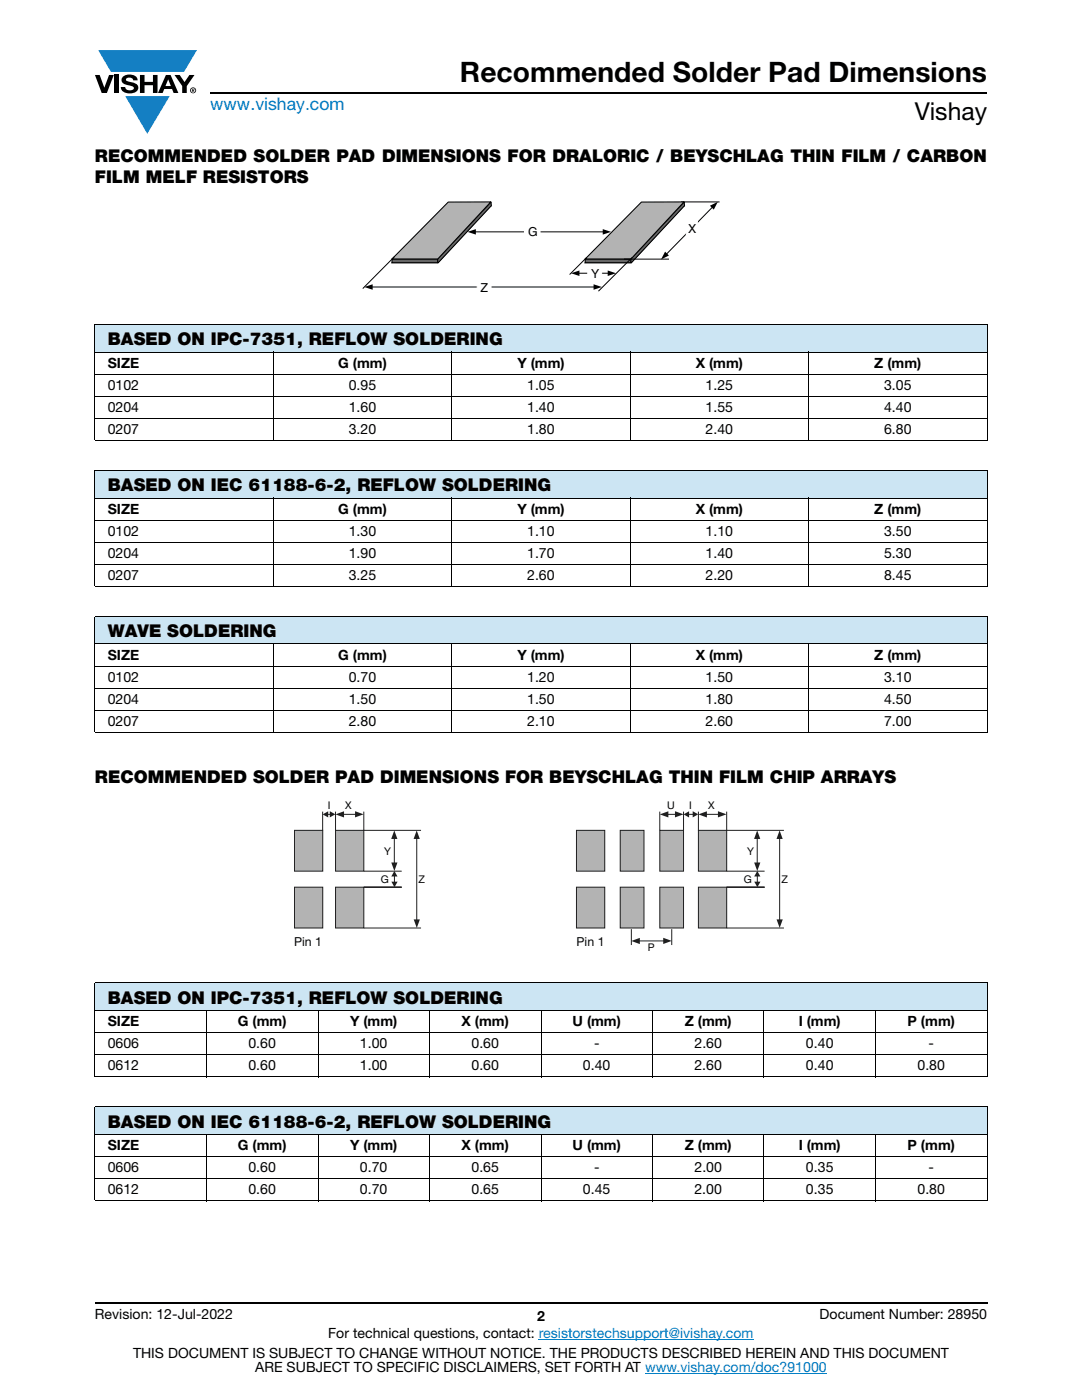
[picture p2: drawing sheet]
<svg xmlns="http://www.w3.org/2000/svg" width="216mm" height="279mm" viewBox="0 0 216 279" stroke-linecap="round" stroke-linejoin="round" font-family="sans-serif">
<g fill="#147fc3">
<path d="M19.6 10h19.7l-2.6 4.3h-1.1h-13.5z"/>
<path d="M25 19.2h8.9l-4.5 7.5z"/>
</g>
<g fill="#000">
<path d="M18.9 15h1l.9 2.5 1-2.5h.9l-1.4 3.6h-1zM22.9 15h.9v3.6h-.9zM24.6 15.3a2.1 2.1 0 0 1 2.8 .3l.1 .4h-.9a.79 .79 0 0 0-.7-.5 .79 .79 0 0 0-.8 .4l.3 .3 1 .2a1.08 1.08 0 0 1 1.2 1 1.08 1.08 0 0 1-1.1 1.2 1.73 1.73 0 0 1-2.4-1.2h.9a.96 .96 0 0 0 .8 .6 .96 .96 0 0 0 .9-.4 1.31 1.31 0 0 0-1.2-.6 1.03 1.03 0 0 1-1.1-.6 1.03 1.03 0 0 1 .2-1.1zM27.9 15h.9v1.3h1.7v-1.3h.9v3.6h-.9v-1.6h-1.7v1.6h-.9zM34.8 15h1.1l.9 1.4 1-1.4h1l-1.5 2.2v1.4h-.9v-1.4z"/>
<path d="M33.6 15.9l.5 1.3h-1.1zM33.1 15l-1.6 3.6h1l.3-.8h1.5l.3 .8h1l-1.6-3.6z"/>
<path d="M38.4 17.8h.2v.2h-.2zM38.3 17.7v.7h.1v-.3l.4 .3-.2-.3 .2-.2-.1-.2z"/>
<path d="M38.1 18a.46 .46 0 0 1 .9 0 .46 .46 0 0 1-.9 0zM37.9 18a.6 .6 0 0 0 1.2 0 .6 .6 0 0 0-1.2 0z"/>
</g>
<path d="M42 18.6h155M18.9 260h178.1" fill="none" stroke="#000" stroke-width=".36"/>
<path d="M107.5 267.3h42.9M128.7 274h36.3" fill="none" stroke="#007ec4" stroke-width=".2"/>
<g fill="#cce5f3">
<path d="M18.9 64.7h178.1v5.6h-178.1z"/>
<path d="M18.9 93.9h178.1v5.5h-178.1z"/>
<path d="M18.9 123h178.1v5.5h-178.1z"/>
<path d="M18.9 196.2h178.1v5.5h-178.1z"/>
<path d="M18.9 220.9h178.1v5.5h-178.1z"/>
</g>
<g fill="none" stroke="#000" stroke-width=".2">
<path d="M115.4 54.5h6.2M117.1 51.4l-3.4 3.4M135.9 40.3h7.7M142.2 41.3l-9.3 9.5M18.9 64.7h178.1M18.9 70.3h178.1M18.9 74.7h178.1M18.9 79.1h178.1M18.9 64.8v23M54.5 70.2v17.8M90.1 70.2v17.8M125.8 70.2v17.8"/>
<path d="M161.4 70.2v17.8M197 64.8v23M18.9 83.5h178.1M18.9 87.9h178.1M18.9 93.9h178.1M18.9 99.4h178.1M18.9 94v22.9M54.5 99.3v17.8M90.1 99.3v17.8M125.8 99.3v17.8M161.4 99.3v17.8M197 94v22.9"/>
<path d="M18.9 103.8h178.1M18.9 108.2h178.1M18.9 112.6h178.1M18.9 117h178.1M18.9 123h178.1M18.9 128.5h178.1M18.9 132.9h178.1M18.9 137.4h178.1M18.9 123.1v23M54.5 128.4v17.9M90.1 128.4v17.9M125.8 128.4v17.9"/>
<path d="M161.4 128.4v17.9M197 123.1v23M18.9 141.8h178.1M18.9 146.2h178.1M18.9 196.2h178.1M18.9 196.3v18.5M197 196.3v18.5M18.9 201.7h178.1M18.9 206.1h178.1M18.9 210.5h178.1M18.9 214.9h178.1M41.2 201.6v13.4"/>
<path d="M63.5 201.6v13.4M85.7 201.6v13.4M107.9 201.6v13.4M130.2 201.6v13.4M152.4 201.6v13.4M174.7 201.6v13.4M18.9 220.9h178.1M18.9 226.4h178.1M18.9 230.8h178.1M18.9 235.2h178.1M18.9 239.6h178.1M18.9 221v18.5"/>
<path d="M41.2 226.3v13.4M63.5 226.3v13.4M85.7 226.3v13.4M107.9 226.3v13.4M130.2 226.3v13.4M152.4 226.3v13.4M174.7 226.3v13.4M197 221v18.5"/>
</g>
<path d="M113.9 54.5l1.7-.5v1.1zM121.3 54l1.6 .5-1.6 .6zM132.7 50.2l.8 .8-1.6 .8zM141.7 41.1l1.5-.8-.8 1.5z" fill="#000"/>
<path d="M117.3 54.1h2.7v.7h-2.7z" fill-rule="evenodd" fill="#fff"/>
<path d="M117.3 54.1h2.7v.7h-2.7z" fill="none" stroke="#fff" stroke-width=".2"/>
<path d="M137 44.2h2.2v2.7h-2.3z" fill-rule="evenodd" fill="#fff"/>
<path d="M137 44.2h2.2v2.7h-2.3z" fill="none" stroke="#fff" stroke-width=".2"/>
<path d="M89.4 41.1h8.6l-10.6 11.3h-9.2z" fill="none" stroke="#000" stroke-width=".2"/>
<path d="M78.2 51.7h9.1v.7h-9.1z" fill="#666"/>
<path d="M78.2 51.7h9.1v.7h-9.1z" fill="none" stroke="#000" stroke-width=".21"/>
<path d="M98 40.3v.7l-10.7 11.4v-.7z" fill-rule="evenodd" fill="#666"/>
<path d="M98 40.3v.7l-10.7 11.4v-.7z" fill="none" stroke="#000" stroke-width=".21"/>
<path d="M89.4 40.3h8.6l-10.6 11.4h-9.2z" fill-rule="evenodd" fill="#b3b3b3"/>
<path d="M89.4 40.3h8.6l-10.6 11.4h-9.2z" fill="none" stroke="#000" stroke-width=".21"/>
<path d="M94.7 46.3h25.9" fill="none" stroke="#000" stroke-width=".2"/>
<path d="M93.3 46.3l1.7-.6v1.1zM120.3 45.7l1.6 .6-1.6 .5z" fill="#000"/>
<path d="M104.7 45.7h3.1v1.3h-3.1z" fill="#fff"/>
<path d="M104.7 45.7h3.1v1.3h-3.1z" fill="none" stroke="#fff" stroke-width=".2"/>
<path d="M74.2 57.3h44.5" fill="none" stroke="#000" stroke-width=".2"/>
<path d="M72.7 57.3l1.7-.6v1.1zM118.4 56.7l1.7 .6-1.7 .5z" fill="#000"/>
<path d="M95.2 56.9h2.8v.7h-2.8z" fill-rule="evenodd" fill="#fff"/>
<path d="M95.2 56.9h2.8v.7h-2.8z" fill="none" stroke="#fff" stroke-width=".2"/>
<path d="M78.7 51.2l-6.3 6.4M128 41.1h8.6l-10.7 11.3h-9.1z" fill="none" stroke="#000" stroke-width=".2"/>
<path d="M116.8 51.7h9.1v.7h-9.1z" fill="#666"/>
<path d="M116.8 51.7h9.1v.7h-9.1z" fill="none" stroke="#000" stroke-width=".21"/>
<path d="M136.5 40.3l.1 .7-10.7 11.4v-.7z" fill-rule="evenodd" fill="#666"/>
<path d="M136.5 40.3l.1 .7-10.7 11.4v-.7z" fill="none" stroke="#000" stroke-width=".21"/>
<path d="M128 40.3h8.5l-10.6 11.4h-9.1z" fill-rule="evenodd" fill="#b3b3b3"/>
<path d="M128 40.3h8.5l-10.6 11.4h-9.1z" fill="none" stroke="#000" stroke-width=".21"/>
<path d="M124.5 51.7h9M126.1 51.4l-6.7 6.7" fill="none" stroke="#000" stroke-width=".2"/>
<path d="M67 165.7h5.6v8.2h-5.6z" fill="#b3b3b3"/>
<path d="M67 165.7h5.6v8.2h-5.6z" fill="none" stroke="#201d1e" stroke-width=".2"/>
<path d="M67 177.1h5.6v8.1h-5.6z" fill="#b3b3b3"/>
<path d="M64.4 162v3.7M64.8 162.5h1.3M67 162v3.7M67 177.1h5.6v8.1h-5.6zM72.6 162v3.7h11.4M72.6 173.9h7.6M72.6 177h7.6M72.6 177.1h7.6M72.6 185.2h11.4" fill="none" stroke="#201d1e" stroke-width=".2"/>
<g fill="#201d1e">
<path d="M65.8 161.9l1.1 .6-1.1 .6z"/>
<path d="M64.4 162.5l1.1-.6v1.2z"/>
</g>
<path d="M68.5 162.5h2.6" fill="none" stroke="#201d1e" stroke-width=".2"/>
<g fill="#201d1e">
<path d="M70.8 161.9l1.8 .6-1.8 .6z"/>
<path d="M66.9 162.5l1.7-.6v1.2z"/>
</g>
<path d="M78.7 167.1v5.2" fill="none" stroke="#201d1e" stroke-width=".2"/>
<g fill="#201d1e">
<path d="M78.7 165.7l.6 1.7h-1.2z"/>
<path d="M78.1 172.1h1.2l-.6 1.7z"/>
</g>
<path d="M78.7 174.6v1.7" fill="none" stroke="#201d1e" stroke-width=".2"/>
<g fill="#201d1e">
<path d="M78.7 173.8l.6 1.1h-1.2z"/>
<path d="M78.1 176h1.2l-.6 1.1z"/>
</g>
<path d="M83.2 167.1v16.6" fill="none" stroke="#201d1e" stroke-width=".2"/>
<g fill="#201d1e">
<path d="M83.1 165.7l.7 1.7h-1.3z"/>
<path d="M82.5 183.5h1.3l-.6 1.7z"/>
</g>
<path d="M58.8 165.7h5.6v8.2h-5.6z" fill="#b3b3b3"/>
<path d="M58.8 165.7h5.6v8.2h-5.6z" fill="none" stroke="#201d1e" stroke-width=".2"/>
<path d="M58.8 177.1h5.6v8.1h-5.6z" fill="#b3b3b3"/>
<path d="M58.8 177.1h5.6v8.1h-5.6z" fill="none" stroke="#201d1e" stroke-width=".2"/>
<path d="M115 165.7h5.7v8.2h-5.7z" fill="#b3b3b3"/>
<path d="M115 165.7h5.7v8.2h-5.7z" fill="none" stroke="#201d1e" stroke-width=".2"/>
<path d="M115 177.1h5.7v8.1h-5.7z" fill="#b3b3b3"/>
<path d="M115 177.1h5.7v8.1h-5.7z" fill="none" stroke="#201d1e" stroke-width=".2"/>
<path d="M139.4 165.7h5.6v8.2h-5.6z" fill="#b3b3b3"/>
<path d="M139.4 165.7h5.6v8.2h-5.6z" fill="none" stroke="#201d1e" stroke-width=".2"/>
<path d="M139.4 177.1h5.6v8.1h-5.6z" fill="#b3b3b3"/>
<path d="M139.4 177.1h5.6v8.1h-5.6z" fill="none" stroke="#201d1e" stroke-width=".2"/>
<path d="M123.8 165.7h4.7v8.2h-4.7z" fill="#b3b3b3"/>
<path d="M123.8 165.7h4.7v8.2h-4.7z" fill="none" stroke="#201d1e" stroke-width=".2"/>
<path d="M123.8 177.1h4.7v8.1h-4.7z" fill="#b3b3b3"/>
<path d="M123.8 177.1h4.7v8.1h-4.7z" fill="none" stroke="#201d1e" stroke-width=".2"/>
<path d="M131.7 165.7h4.7v8.2h-4.7z" fill="#b3b3b3"/>
<path d="M131.7 165.7h4.7v8.2h-4.7z" fill="none" stroke="#201d1e" stroke-width=".2"/>
<path d="M131.7 177.1h4.7v8.1h-4.7z" fill="#b3b3b3"/>
<path d="M131.7 177.1h4.7v8.1h-4.7zM131.7 162v3.7M133.2 162.5h1.8M136.4 162v3.7M139.4 162v3.7M145 162v3.7h11.4M145 173.9h7.6M145 177h7.6M145 177.1h7.6M145 185.2h11.4" fill="none" stroke="#201d1e" stroke-width=".2"/>
<g fill="#201d1e">
<path d="M134.7 161.9l1.7 .6-1.7 .6z"/>
<path d="M131.7 162.5l1.7-.6v1.2z"/>
</g>
<path d="M137.2 162.5h1.3" fill="none" stroke="#201d1e" stroke-width=".2"/>
<g fill="#201d1e">
<path d="M138.2 161.9l1.1 .6-1.1 .6z"/>
<path d="M136.4 162.5l1.1-.6v1.2z"/>
</g>
<path d="M140.9 162.5h2.7" fill="none" stroke="#201d1e" stroke-width=".2"/>
<g fill="#201d1e">
<path d="M143.3 161.9l1.7 .6-1.7 .6z"/>
<path d="M139.4 162.5l1.7-.6v1.2z"/>
</g>
<path d="M151.1 167.1v5.2" fill="none" stroke="#201d1e" stroke-width=".2"/>
<g fill="#201d1e">
<path d="M151.1 165.7l.6 1.7h-1.2z"/>
<path d="M150.5 172.1h1.2l-.6 1.7z"/>
</g>
<path d="M151.1 174.6v1.7" fill="none" stroke="#201d1e" stroke-width=".2"/>
<g fill="#201d1e">
<path d="M151.1 173.8l.6 1.1h-1.2z"/>
<path d="M150.5 176h1.2l-.6 1.1z"/>
</g>
<path d="M155.6 167.1v16.6" fill="none" stroke="#201d1e" stroke-width=".2"/>
<g fill="#201d1e">
<path d="M155.6 165.7l.6 1.7h-1.3z"/>
<path d="M155 183.5h1.2l-.6 1.7z"/>
</g>
<path d="M126 185.4v3.2M127.5 187.8h5.1M134 185.4v3.2" fill="none" stroke="#201d1e" stroke-width=".2"/>
<g fill="#201d1e">
<path d="M132.3 187.2l1.7 .6-1.7 .6z"/>
<path d="M126 187.8l1.7-.6v1.2z"/>
</g>
<text font-size="5.6" x="91.8" y="16.4">Recommended Solder Pad Dimensions</text>
<text font-size="4.9" x="182.5" y="24">Vishay</text>
<text font-size="3.5" fill="#007ec4" x="42" y="21.9">www.vishay.com</text>
<g font-size="3.5">
<text x="18.9" y="32.3">RECOMMENDED SOLDER PAD DIMENSIONS FOR DRALORIC / BEYSCHLAG THIN FILM / CARBON</text>
<text x="18.9" y="36.6">FILM MELF RESISTORS</text>
<text x="21.5" y="68.9">BASED ON IPC-7351, REFLOW SOLDERING</text>
<text x="21.5" y="98">BASED ON IEC 61188-6-2, REFLOW SOLDERING</text>
<text x="21.5" y="127.1">WAVE SOLDERING</text>
<text x="18.9" y="156.3">RECOMMENDED SOLDER PAD DIMENSIONS FOR BEYSCHLAG THIN FILM CHIP ARRAYS</text>
<text x="21.5" y="200.3">BASED ON IPC-7351, REFLOW SOLDERING</text>
<text x="21.5" y="225">BASED ON IEC 61188-6-2, REFLOW SOLDERING</text>
</g>
<g font-size="2.8">
<text x="21.5" y="73.4">SIZE</text>
<text x="21.5" y="77.8">0102</text>
<text x="67.5" y="73.4">G (mm)</text>
<text x="69.6" y="77.8">0.95</text>
<text x="103.2" y="73.4">Y (mm)</text>
<text x="105.2" y="77.8">1.05</text>
<text x="138.8" y="73.4">X (mm)</text>
<text x="140.8" y="77.8">1.25</text>
<text x="174.5" y="73.4">Z (mm)</text>
<text x="176.4" y="77.8">3.05</text>
<text x="21.5" y="82.2">0204</text>
<text x="69.6" y="82.2">1.60</text>
<text x="105.2" y="82.2">1.40</text>
<text x="140.8" y="82.2">1.55</text>
<text x="176.4" y="82.2">4.40</text>
<text x="21.5" y="86.6">0207</text>
<text x="69.6" y="86.6">3.20</text>
<text x="105.2" y="86.6">1.80</text>
<text x="140.8" y="86.6">2.40</text>
<text x="176.4" y="86.6">6.80</text>
<text x="21.5" y="102.5">SIZE</text>
<text x="21.5" y="106.9">0102</text>
<text x="67.5" y="102.5">G (mm)</text>
<text x="69.6" y="106.9">1.30</text>
<text x="103.2" y="102.5">Y (mm)</text>
<text x="105.2" y="106.9">1.10</text>
<text x="138.8" y="102.5">X (mm)</text>
<text x="140.8" y="106.9">1.10</text>
<text x="174.5" y="102.5">Z (mm)</text>
<text x="176.4" y="106.9">3.50</text>
<text x="21.5" y="111.3">0204</text>
<text x="69.6" y="111.3">1.90</text>
<text x="105.2" y="111.3">1.70</text>
<text x="140.8" y="111.3">1.40</text>
<text x="176.4" y="111.3">5.30</text>
<text x="21.5" y="115.7">0207</text>
<text x="69.6" y="115.7">3.25</text>
<text x="105.2" y="115.7">2.60</text>
<text x="140.8" y="115.7">2.20</text>
<text x="176.4" y="115.7">8.45</text>
<text x="21.5" y="131.7">SIZE</text>
<text x="67.5" y="131.7">G (mm)</text>
<text x="103.2" y="131.7">Y (mm)</text>
<text x="138.8" y="131.7">X (mm)</text>
<text x="174.5" y="131.7">Z (mm)</text>
<text x="21.5" y="136.1">0102</text>
<text x="69.6" y="136.1">0.70</text>
<text x="105.2" y="136.1">1.20</text>
<text x="140.8" y="136.1">1.50</text>
<text x="176.4" y="136.1">3.10</text>
<text x="21.5" y="140.5">0204</text>
<text x="69.6" y="140.5">1.50</text>
<text x="105.2" y="140.5">1.50</text>
<text x="140.8" y="140.5">1.80</text>
<text x="176.4" y="140.5">4.50</text>
<text x="21.5" y="144.9">0207</text>
<text x="69.6" y="144.9">2.80</text>
<text x="105.2" y="144.9">2.10</text>
<text x="140.8" y="144.9">2.60</text>
<text x="176.4" y="144.9">7.00</text>
<text x="21.5" y="204.8">SIZE</text>
<text x="21.5" y="209.2">0606</text>
<text x="47.5" y="204.8">G (mm)</text>
<text x="49.6" y="209.2">0.60</text>
<text x="69.9" y="204.8">Y (mm)</text>
<text x="71.8" y="209.2">1.00</text>
<text x="92.1" y="204.8">X (mm)</text>
<text x="94.1" y="209.2">0.60</text>
<text x="114.3" y="204.8">U (mm)</text>
<text x="118.5" y="209.2">-</text>
<text x="136.6" y="204.8">Z (mm)</text>
<text x="138.6" y="209.2">2.60</text>
<text x="159.4" y="204.8">I (mm)</text>
<text x="160.8" y="209.2">0.40</text>
<text x="181.1" y="204.8">P (mm)</text>
<text x="185.3" y="209.2">-</text>
<text x="21.5" y="213.6">0612</text>
<text x="49.6" y="213.6">0.60</text>
<text x="71.8" y="213.6">1.00</text>
<text x="94.1" y="213.6">0.60</text>
<text x="116.3" y="213.6">0.40</text>
<text x="138.6" y="213.6">2.60</text>
<text x="160.8" y="213.6">0.40</text>
<text x="183.1" y="213.6">0.80</text>
<text x="21.5" y="229.5">SIZE</text>
<text x="21.5" y="233.9">0606</text>
<text x="47.5" y="229.5">G (mm)</text>
<text x="49.6" y="233.9">0.60</text>
<text x="69.9" y="229.5">Y (mm)</text>
<text x="71.8" y="233.9">0.70</text>
<text x="92.1" y="229.5">X (mm)</text>
<text x="94.1" y="233.9">0.65</text>
<text x="114.3" y="229.5">U (mm)</text>
<text x="118.5" y="233.9">-</text>
<text x="136.6" y="229.5">Z (mm)</text>
<text x="138.6" y="233.9">2.00</text>
<text x="159.4" y="229.5">I (mm)</text>
<text x="160.8" y="233.9">0.35</text>
<text x="181.1" y="229.5">P (mm)</text>
<text x="185.3" y="233.9">-</text>
<text x="21.5" y="238.3">0612</text>
<text x="49.6" y="238.3">0.60</text>
<text x="71.8" y="238.3">0.70</text>
<text x="94.1" y="238.3">0.65</text>
<text x="116.3" y="238.3">0.45</text>
<text x="138.6" y="238.3">2.00</text>
<text x="160.8" y="238.3">0.35</text>
<text x="183.1" y="238.3">0.80</text>
<text x="18.9" y="263.3">Revision: 12-Jul-2022</text>
<text x="107.2" y="263.6">2</text>
<text x="163.6" y="263.3">Document Number: 28950</text>
<text x="65.5" y="267.1">For technical questions, contact: resistorstechsupport@ivishay.com</text>
<text x="26.5" y="271">THIS DOCUMENT IS SUBJECT TO CHANGE WITHOUT NOTICE. THE PRODUCTS DESCRIBED HEREIN AND THIS DOCUMENT</text>
<text x="50.9" y="273.8">ARE SUBJECT TO SPECIFIC DISCLAIMERS, SET FORTH AT www.vishay.com/doc?91000</text>
</g>
<g font-size="2.5">
<text x="105.4" y="47.1">G</text>
<text x="137.3" y="46.5">X</text>
<text x="95.9" y="58.2">Z</text>
<text x="117.9" y="55.5">Y</text>
</g>
<g font-size="2.5" fill="#040503">
<text x="58.7" y="188.8">Pin 1</text>
<text x="115.1" y="188.8">Pin 1</text>
</g>
<g font-size="2.1" fill="#040503">
<text x="65.4" y="161.5">I</text>
<text x="68.9" y="161.5">X</text>
<text x="133.1" y="161.5">U</text>
<text x="137.5" y="161.5">I</text>
<text x="141.3" y="161.5">X</text>
<text x="76.7" y="170.7">Y</text>
<text x="149.1" y="170.7">Y</text>
<text x="76" y="176.2">G</text>
<text x="83.5" y="176.3">Z</text>
<text x="148.4" y="176.2">G</text>
<text x="155.9" y="176.3">Z</text>
<text x="129.3" y="189.7">P</text>
</g>
</svg>
